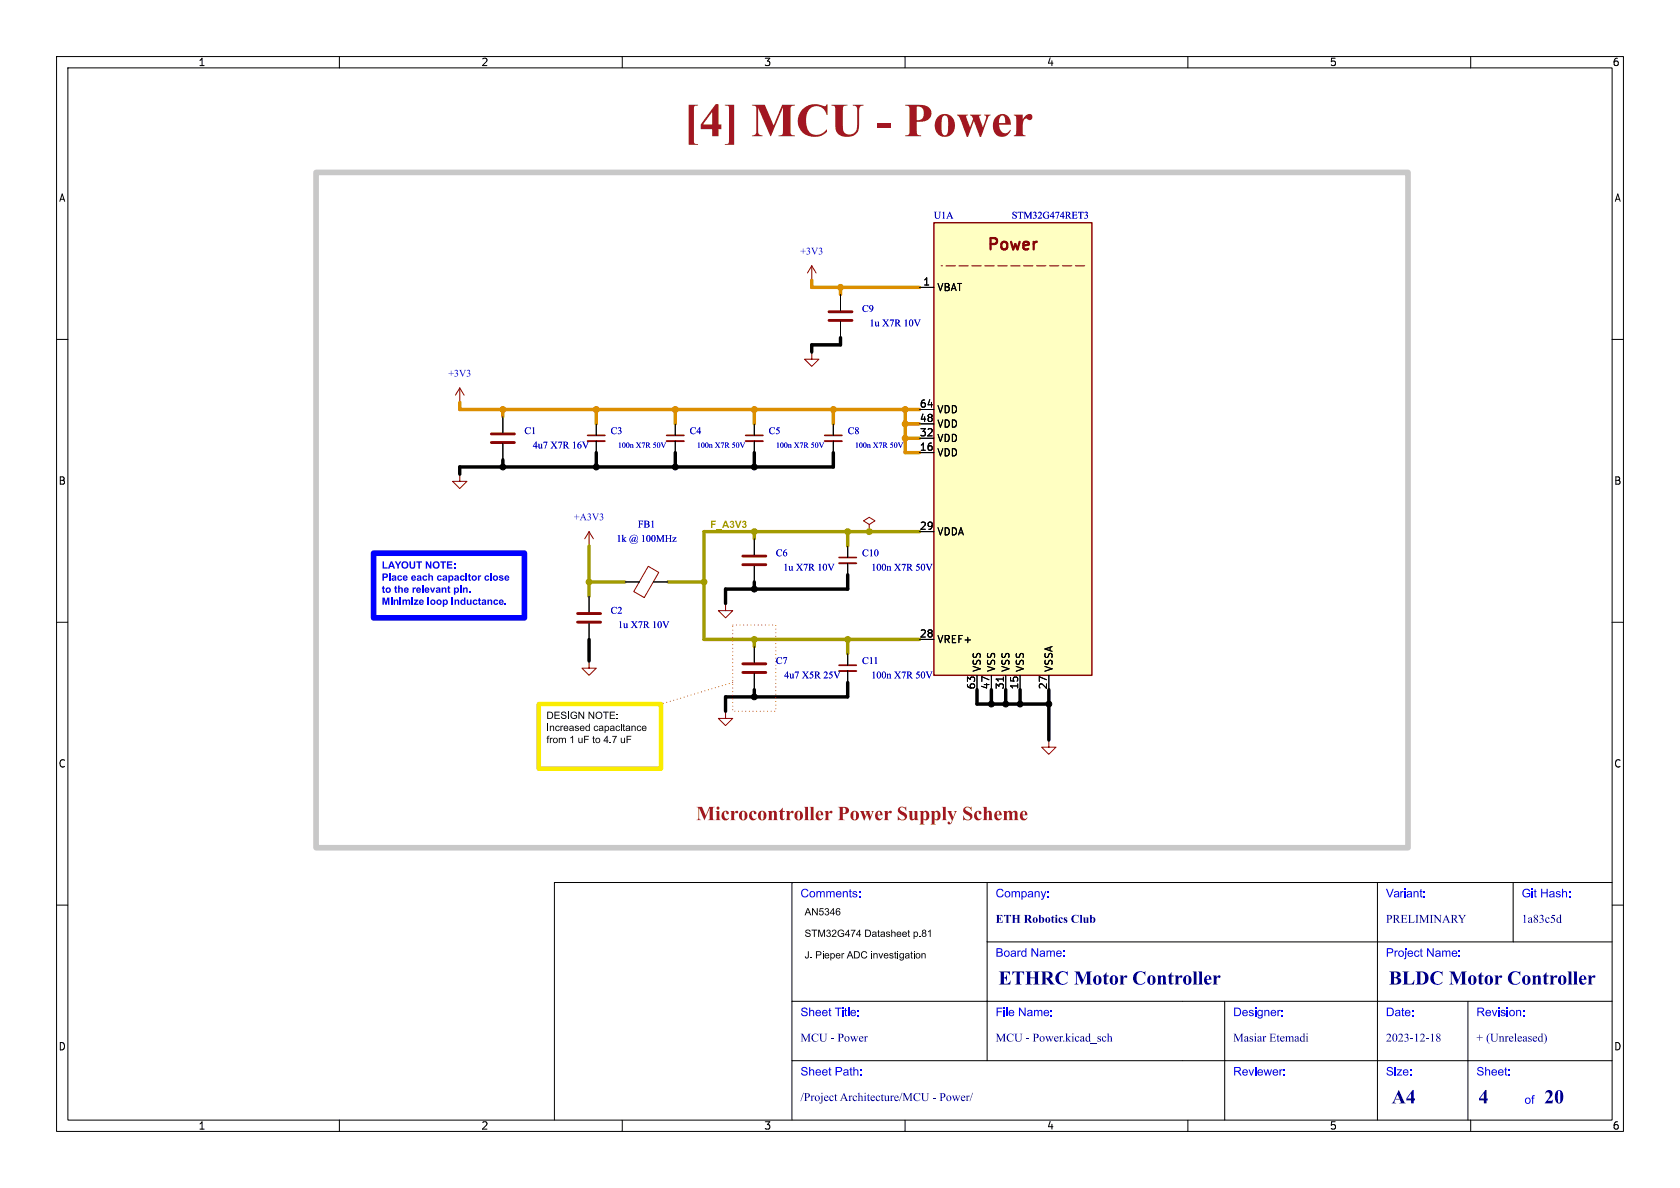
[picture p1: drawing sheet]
<svg xmlns="http://www.w3.org/2000/svg" width="297mm" height="210mm" viewBox="0 0 297 210" stroke-linecap="round" stroke-linejoin="round" font-family="sans-serif">
<g fill="none" stroke="#000" stroke-width=".18">
<path d="M10 10h277v190h-277zM12 12h273v186h-273zM60 10v2M110 10v2M160 10v2M210 10v2M260 10v2M148.6 52.1v2.8M148.6 56.9v2.8M10 60h2M88.9 73.7v2.8M88.9 78.5v2.8"/>
<path d="M105.4 74.9v2.1M105.4 78v2M119.4 74.9v2.1M119.4 78v2M133.3 74.9v2.1M133.3 78v2M147.3 74.9v2.1M147.3 78v2M285 60h2M133.3 95.3v2.7M149.9 96.5v2.1M149.9 99.6v2"/>
<path d="M153.7 94h.1M10 110h2M104.1 105.4v2.8M104.1 110.2v2.8M110.5 102.9h2.5M115.6 102.9h2.5M133.3 100.1v2.8M133.3 114.3v2.8M133.3 119.1v2.8M149.9 115.6v2M149.9 118.6v2.1M285 110h2"/>
<path d="M140 156v42M174.5 156v31.5M243.5 156v42M267.5 156v10.5M285 156h-187v42M10 160h2M140 177h145M174.5 166.5h110.5M216.5 177v21M259.5 177v21M285 160h2M60 198v2"/>
<path d="M110 198v2M140 187.5h145M160 198v2M210 198v2M260 198v2"/>
</g>
<path d="M103.9 77h3M117.9 77h3M131.8 77h3.1M145.8 77h3M148.3 98.6h3.1M148.3 117.6h3.1" fill="none" stroke="#840000" stroke-width=".3"/>
<path d="M103.9 78h3M117.9 78h3M131.8 78h3.1M145.8 78h3M148.3 99.6h3.1M148.3 118.6h3.1" fill="none" stroke="#840000" stroke-width=".33"/>
<g fill="none" stroke="#840000" stroke-width=".18">
<path d="M143.5 47l-.8 1.3M143.5 47l.8 1.3M143.5 47v2.5M81.3 68.6l-.8 1.3M81.3 68.6l.7 1.3M81.3 68.6v2.5M143.5 62.2v1.3h1.3l-1.3 1.3-1.3-1.3h1.3M81.3 83.8v1.3h1.2l-1.2 1.3-1.3-1.3h1.3M104.1 94l-.7 1.3M104.1 94l.8 1.3M104.1 94v2.5M153.7 92.7l1-.6-1-.7-1 .7 1 .6v1.3"/>
<path d="M104.1 116.8v1.3h1.3l-1.3 1.3-1.2-1.3h1.2M113 102.9h.1M114.6 100.1l1.9 1.1-2.6 4.4-1.9-1zM115.5 102.9h.1M128.3 106.7v1.3h1.2l-1.2 1.2-1.3-1.2h1.3M128.3 125.7v1.3h1.2l-1.2 1.3-1.3-1.3h1.3"/>
</g>
<path d="M146.6 55.1h4M146.6 56.6h4M86.9 76.7h4M86.9 78.2h4M131.3 98.3h4.1M131.3 99.8h4.1M102.1 108.5h4.1M102.1 110h4.1M131.3 117.3h4.1M131.3 118.9h4.1" fill="none" stroke="#840000" stroke-width=".51"/>
<path d="M165.1 39.4h27.9v80h-27.9z" fill="#ffffc2"/>
<path d="M165.1 39.4h27.9v80h-27.9z" fill="none" stroke="#840000" stroke-width=".25"/>
<path d="M191.8 47h-25.4" fill="none" stroke="#840000" stroke-width=".18" stroke-dasharray="1.7 .6"/>
<g fill="none" stroke="#000" stroke-width=".18">
<path d="M162.6 50.8h2.5M162.6 72.4h2.5M162.6 74.9h2.5M162.6 77.5h2.5M162.6 80h2.5M162.6 94h2.5M162.6 113h2.5M172.7 119.4v2.5M175.3 119.4v2.5M177.4 119.7v.7M177.8 119.4v2.5M180.3 119.4v2.5"/>
<path d="M185.4 119.4v2.5"/>
</g>
<path d="M185.4 130.8v1.3h1.3l-1.3 1.3-1.3-1.3h1.3" fill="none" stroke="#840000" stroke-width=".18"/>
<path d="M129.5 120.7l-12.7 3.8" fill="none" stroke="#f00" stroke-width=".18" stroke-dasharray="0 .6"/>
<g fill="none" stroke="#000" stroke-width=".61">
<path d="M148.6 59.7v1.3h-5.1v1.2M88.9 81.3v1.3M105.4 80v2.6M119.4 80v2.6M133.3 80v2.6M147.3 80v2.6h-66v1.2M104.1 113v3.8M133.3 102.9v1.2M149.9 101.6v2.5h-21.6v2.6M133.3 121.9v1.3M149.9 120.7v2.5h-21.6v2.5M172.7 121.9v2.6h12.7"/>
<path d="M175.3 121.9v2.6M177.8 121.9v2.6M180.3 121.9v2.6M185.4 121.9v8.9"/>
</g>
<path d="M143.5 49.5v1.3h19.1M148.6 50.8v1.3M81.3 71.1v1.3h81.3M88.9 72.4v1.3M105.4 72.4v2.5M119.4 72.4v2.5M133.3 72.4v2.5M147.3 72.4v2.5M160 72.4v7.6h2.6M160 77.5h2.6M160 74.9h2.6" fill="none" stroke="#dc8e00" stroke-width=".61"/>
<path d="M104.1 96.5v8.9M133.3 94v1.3M149.9 94v2.5M162.6 94h-38.1v19h38.1M104.1 102.9h6.4M118.1 102.9h6.4M133.3 113v1.3M149.9 113v2.6" fill="none" stroke="#a29b00" stroke-width=".61"/>
<path d="M95.2 124.5h21.6v11.4h-21.6z" fill="none" stroke="#faec00" stroke-width=".8"/>
<g fill="#000">
<path d="M96.8 130.1h.4l-.3 .2 .2 .2h-.2v.8h-.1v-.8h-.2zM96.8 127.9h.1v1.3h-.1zM97.2 130.4h.2v.2l.3-.2v.2a.21 .21 0 0 0-.3 0 .21 .21 0 0 0 0 .3v.4h-.2zM96.7 125.8h.5a.64 .64 0 0 1 .6 .6 .64 .64 0 0 1-.6 .7h-.5v-.2h.5a.49 .49 0 0 0 .4-.5 .49 .49 0 0 0-.4-.4h-.3v.9h-.2zM98 125.8h.9v.2h-.7v.3h.7v.2h-.7v.4h.8v.2h-1zM97.9 130.5a.46 .46 0 0 1 .7 .1 .46 .46 0 0 1-.2 .7 .46 .46 0 0 1-.7-.4h.2a.31 .31 0 0 0 .4 .3 .31 .31 0 0 0 .1-.5l-.3-.1-.2 .3h-.2zM98.8 130.4h.1v.2l.3-.2 .3 .2 .2-.2 .2 .1 .1 .8h-.1v-.6l-.2-.2-.2 .2v.6h-.2v-.6l-.1-.2-.2 .2-.1 .6h-.1zM99.3 125.9l.6-.1 .2 .3-.1 .1a.27 .27 0 0 0-.4-.3 .27 .27 0 0 0-.2 .4h.3a.43 .43 0 0 1 .4 .6 .43 .43 0 0 1-.7 .2l-.2-.3 .1-.1a.33 .33 0 0 0 .3 .3 .33 .33 0 0 0 .4-.4l-.7-.3zM100.4 125.8h.2v1.3h-.2zM100.8 130.4l.5-.3v1.2h-.1v-.9l-.4 .1zM101 126l.7-.2 .2 .2 .1 .2h-.2a.49 .49 0 0 0-.6-.1 .49 .49 0 0 0-.1 .7 .49 .49 0 0 0 .7 .1l.1-.3h-.4v-.2h.5v.5a.69 .69 0 0 1-1 0 .69 .69 0 0 1 0-.9zM102.3 125.8h.1l.7 1v-1h.2v1.3h-.2l-.7-1v1h-.1z"/>
<path d="M102.2 130.4h.2v.7l.2 .1 .2-.1v-.7h.2v.9h-.1v-.1l-.3 .2-.3-.1zM103.3 130.1h.8v.1h-.7v.4h.6v.2h-.6v.5h-.1zM104 125.8h.2l.7 1v-1h.1v1.3h-.1l-.7-1v1h-.2zM103.6 128.4l.3-.1 .2 .1v-.5h.2v1.3h-.2v-.1l-.1 .1h-.3l-.2-.4h.1a.29 .29 0 0 0 .4 .3 .29 .29 0 0 0 .1-.5l-.3-.2-.2 .4h-.1zM104.8 130.2l.2-.1v.3h.2v.1h-.2v.6l.2 .2a.23 .23 0 0 1-.3 0 .23 .23 0 0 1-.1-.2v-.6h-.1zM105.4 130.5a.46 .46 0 0 1 .7 .1 .46 .46 0 0 1-.2 .7 .46 .46 0 0 1-.6-.4h.1a.31 .31 0 0 0 .4 .3 .31 .31 0 0 0 .1-.5l-.3-.1-.2 .3h-.1zM105.4 126a.63 .63 0 0 1 1 .1 .63 .63 0 0 1-.3 .9 .63 .63 0 0 1-.8-.5h.2a.47 .47 0 0 0 .6 .4 .47 .47 0 0 0 .1-.8l-.5-.1-.2 .2v.3h-.2zM106.6 125.8h1v.2h-.4v1.1h-.2v-1.1h-.4zM107.3 130.1h.1v.8h.2v.1h-.2v.3h-.2v-.3h-.5v-.1h.5v-.6l-.4 .6h-.1zM107.8 125.8h.9v.2h-.7v.3h.7v.2h-.7v.4h.7v.2h-.9zM107.8 131.2h.2v.1h-.2zM108.2 130.1h.9l-.5 1.2h-.2l.1-.3 .4-.8h-.7z"/>
<path d="M109 126.2h.2v.1h-.2zM109 126.9h.2v.2h-.2zM109.8 127.9h.1v.2h-.1zM109.8 130.4h.1v.7l.2 .1 .2-.1v-.7h.2v.9h-.1v-.1l-.3 .2-.3-.1zM110.2 128.1l.1-.1v.3h.2v.1h-.2v.5l.2 .3a.23 .23 0 0 1-.2 0 .23 .23 0 0 1-.1-.3v-.5h-.1zM110.8 130.1h.8v.1h-.7v.4h.6v.2h-.6v.5h-.1z"/>
</g>
<path d="M66 97.8h26.7v11.4h-26.7z" fill="none" stroke="#00f" stroke-width="1"/>
<g fill="#00f">
<path d="M67.6 99.3h.3v1h.6v.2h-.9z"/>
<path d="M69.1 99.2h.2l.6 1.3h-.3l-.1-.3h-.5l-.1 .3h-.3l.2-.5h.6l-.2-.5-.2 .5h-.2z"/>
<path d="M69.8 99.2h.3l.3 .5 .3-.5h.3l-.5 .8v.5h-.3v-.5z"/>
<path d="M71.1 99.4a.64 .64 0 0 1 1 .1 .64 .64 0 0 1-.3 .9 .64 .64 0 0 1-.8-.5h.2a.39 .39 0 0 0 .5 .4 .39 .39 0 0 0 .2-.6l-.3-.3a.37 .37 0 0 0-.4 .5h-.2z"/>
<path d="M72.4 99.2h.3v.7a.27 .27 0 0 0 .2 .4 .27 .27 0 0 0 .3-.4v-.7h.2v.9a.51 .51 0 0 1-.5 .4 .51 .51 0 0 1-.5-.4z"/>
<path d="M73.6 99.2h1v.3h-.4v1h-.2v-1h-.4z"/>
<path d="M75.3 99.2h.2l.5 .9v-.9h.3v1.3h-.3l-.5-.8v.8h-.2z"/>
<path d="M76.7 99.4a.64 .64 0 0 1 1 .1 .64 .64 0 0 1-.4 .9 .64 .64 0 0 1-.8-.5h.3a.39 .39 0 0 0 .5 .4 .39 .39 0 0 0 .1-.6l-.3-.3a.37 .37 0 0 0-.3 .5h-.3z"/>
<path d="M77.8 99.2h1v.3h-.3v1h-.3v-1h-.4z"/>
<path d="M79 99.2h1v.3h-.7v.2h.6v.2h-.6v.4h.7v.2h-1z"/>
<path d="M80.2 99.6h.3v.2h-.3z"/>
<path d="M80.2 100.3h.3v.2h-.3z"/>
<path d="M67.6 101.4h.4a.42 .42 0 0 1 .5 .1 .42 .42 0 0 1 0 .5l-.6 .2v.4h-.3v-.6l.6-.1 .1-.1-.1-.2h-.3v.4h-.3z"/>
<path d="M68.8 101.4h.2v1.2h-.2z"/>
<path d="M75.7 101.4h.3v.4l.2-.1 .3 .1 .1 .8h-.3l-.1-.7a.21 .21 0 0 0-.2 0 .21 .21 0 0 0 0 .3v.4h-.3z"/>
<path d="M82.3 101.4h.3v.2h-.3z"/>
<path d="M82.8 101.5l.3-.1v.3h.2v.2h-.2v.4l.2 .3h-.4l-.1-.7h-.1z"/>
<path d="M86.7 101.4h.2v1.2h-.2z"/>
<path d="M67.6 103.7l.3-.2v.4h.1v.2h-.1v.3l.2 .4-.4-.1-.1-.6h-.1z"/>
<path d="M69.8 103.7l.2-.2v.4h.2v.2h-.2v.3l.2 .4-.4-.1v-.6h-.1z"/>
<path d="M70.4 103.5h.2v.5l.3-.2 .3 .1v.9h-.2l-.1-.8a.21 .21 0 0 0-.2 .1 .21 .21 0 0 0-.1 .2v.5h-.2z"/>
<path d="M74.6 103.5h.3v1.3h-.3z"/>
<path d="M79.2 103.7l.2-.2v.4h.2v.2h-.2v.3l.2 .4-.4-.1v-.6h-.1z"/>
<path d="M67.6 105.6h.4l.2 .9 .3-.9h.3v1.3h-.2v-1l-.2 1h-.3l-.2-1v1h-.3z"/>
<path d="M75.6 105.6h.3v1.3h-.3z"/>
<path d="M81.5 106.1l.3-.1 .2 .1v-.5h.3v1.3h-.2v-.1l-.2 .1a.4 .4 0 0 1-.4-.1 .4 .4 0 0 1-.1-.4h.2l.1 .3a.23 .23 0 0 0 .3-.1 .23 .23 0 0 0 0-.3 .23 .23 0 0 0-.3 0l-.1 .1h-.2z"/>
<path d="M84.6 105.8l.3-.1v.3h.1v.2h-.1v.4l.1 .3-.4-.1v-.6h-.1z"/>
</g>
<path d="M129.5 110.5h7.7v15.2h-7.7z" fill="none" stroke="#f00" stroke-width=".18" stroke-dasharray="0 .6"/>
<path d="M55.9 30.5h193v119.4h-193z" fill="none" stroke="#c8c8c8" stroke-width="1"/>
<g fill="none" stroke="#000" stroke-width=".18">
<path d="M148.6 52.1v2.8M148.6 56.9v2.8M162.6 50.8h2.5M88.9 73.7v2.8M88.9 78.5v2.8M105.4 74.9v2.1M105.4 78v2M119.4 74.9v2.1M119.4 78v2M133.3 74.9v2.1M133.3 78v2M147.3 74.9v2.1"/>
<path d="M147.3 78v2M162.6 72.4h2.5M162.6 74.9h2.5M162.6 77.5h2.5M133.3 95.3v2.7M149.9 96.5v2.1M149.9 99.6v2M162.6 80h2.5M162.6 94h2.5M104.1 105.4v2.8M104.1 110.2v2.8M110.5 102.9h2.5"/>
<path d="M115.6 102.9h2.5M133.3 100.1v2.8M133.3 114.3v2.8M133.3 119.1v2.8M149.9 115.6v2M149.9 118.6v2.1M162.6 113h2.5M172.7 119.4v2.5M175.3 119.4v2.5M177.4 119.7v.7M177.8 119.4v2.5M180.3 119.4v2.5"/>
<path d="M185.4 119.4v2.5"/>
</g>
<g fill="#dc8e00" stroke="#dc8e00" stroke-width=".18">
<circle cx="148.6" cy="50.8" r=".52"/>
<circle cx="133.4" cy="72.4" r=".52"/>
<circle cx="119.4" cy="72.4" r=".52"/>
<circle cx="160" cy="74.9" r=".52"/>
<circle cx="160" cy="72.4" r=".52"/>
<circle cx="160" cy="77.5" r=".52"/>
<circle cx="147.3" cy="72.4" r=".52"/>
<circle cx="88.9" cy="72.4" r=".52"/>
<circle cx="105.4" cy="72.4" r=".52"/>
</g>
<g fill="#a29b00" stroke="#a29b00" stroke-width=".18">
<circle cx="133.4" cy="94" r=".52"/>
<circle cx="149.9" cy="94" r=".52"/>
<circle cx="153.7" cy="94" r=".52"/>
<circle cx="133.4" cy="113" r=".52"/>
<circle cx="149.9" cy="113" r=".52"/>
<circle cx="124.5" cy="102.9" r=".52"/>
<circle cx="104.1" cy="102.9" r=".52"/>
</g>
<g fill="#000" stroke="#000" stroke-width=".18">
<circle cx="88.9" cy="82.6" r=".52"/>
<circle cx="105.4" cy="82.6" r=".52"/>
<circle cx="119.4" cy="82.6" r=".52"/>
<circle cx="133.4" cy="82.6" r=".52"/>
<circle cx="133.4" cy="104.1" r=".52"/>
<circle cx="133.4" cy="123.2" r=".52"/>
<circle cx="175.3" cy="124.5" r=".52"/>
<circle cx="177.8" cy="124.5" r=".52"/>
<circle cx="180.3" cy="124.5" r=".52"/>
<circle cx="185.4" cy="124.5" r=".52"/>
</g>
<text font-size="8.4" fill="#a21622" x="120.9" y="26.3">[4] MCU - Power</text>
<text font-size="3.5" fill="#a21622" x="123.1" y="145.4">MicrocontrollerPowerSupplyScheme</text>
<g font-size="3.5" fill="#00007f">
<text x="176.5" y="174.9">ETHRC Motor Controller</text>
<text x="245.5" y="174.9">BLDC Motor Controller</text>
<text x="246" y="195.9">A4</text>
<text x="261.4" y="196">4</text>
<text x="273" y="196">20</text>
</g>
<text font-size="2.8" fill="#840000" x="174.2" y="44.8">Power</text>
<g font-size="2.1" fill="#00f">
<text x="141.5" y="159.2">Comments:</text>
<text x="176" y="159.2">Company:</text>
<text x="245" y="159.2">Variant:</text>
<text x="269" y="159.2">Git Hash:</text>
<text x="176" y="169.7">Board Name:</text>
<text x="245" y="169.7">Project Name:</text>
<text x="141.5" y="180.2">Sheet Title:</text>
<text x="176" y="180.2">File Name:</text>
<text x="218" y="180.2">Designer:</text>
<text x="245" y="180.2">Date:</text>
<text x="261" y="180.2">Revision:</text>
<text x="141.5" y="190.7">Sheet Path:</text>
<text x="218" y="190.7">Reviewer:</text>
<text x="245" y="190.7">Size:</text>
<text x="261" y="190.7">Sheet:</text>
<text x="269.5" y="195.7">of</text>
</g>
<g font-size="2.1" fill="#00007f">
<text x="176" y="163.7">ETH RoboticsClub</text>
<text x="245" y="163.7">PRELIMINARY</text>
<text x="269" y="163.7">1a83c5d</text>
<text x="141.5" y="184.7">MCU - Power</text>
<text x="176" y="184.7">MCU - Power.kicad_sch</text>
<text x="218" y="184.7">MasiarEtemadi</text>
<text x="245" y="184.7">2023-12-18</text>
<text x="261" y="184.7">+ (Unreleased)</text>
<text x="141.5" y="195.2">/ProjectArchitecture/MCU- Power/</text>
</g>
<g font-size="1.8">
<text x="35" y="11.9">1</text>
<text x="85" y="11.9">2</text>
<text x="135" y="11.9">3</text>
<text x="185" y="11.9">4</text>
<text x="235" y="11.9">5</text>
<text x="285" y="11.9">6</text>
<text x="10.3" y="35.9">A</text>
<text x="285.3" y="35.9">A</text>
<text x="163.1" y="50.5">1</text>
<text x="165.6" y="51.7">VBAT</text>
<text x="162.5" y="72.1">64</text>
<text x="162.5" y="74.7">48</text>
<text x="162.5" y="77.2">32</text>
<text x="165.6" y="73.3">VDD</text>
<text x="165.6" y="75.8">VDD</text>
<text x="162.5" y="79.8">16</text>
<text x="165.6" y="78.3">VDD</text>
<text x="165.6" y="80.9">VDD</text>
<text x="10.3" y="85.9">B</text>
<text x="285.3" y="85.9">B</text>
<text x="162.5" y="93.7">29</text>
<text x="165.6" y="94.8">VDDA</text>
<text x="162.5" y="112.8">28</text>
<text x="165.6" y="113.9">VREF+</text>
<text x="173.6" y="118.9" transform="rotate(-90 173.6 118.9)">VSS</text>
<text x="176.1" y="118.9" transform="rotate(-90 176.1 118.9)">VSS</text>
<text x="178.7" y="118.9" transform="rotate(-90 178.7 118.9)">VSS</text>
<text x="181.2" y="118.9" transform="rotate(-90 181.2 118.9)">VSS</text>
<text x="186.3" y="118.9" transform="rotate(-90 186.3 118.9)">VSSA</text>
<text x="172.5" y="122" transform="rotate(-90 172.5 122)">63</text>
<text x="175" y="122" transform="rotate(-90 175 122)">47</text>
<text x="177.5" y="122" transform="rotate(-90 177.5 122)">31</text>
<text x="180.1" y="122" transform="rotate(-90 180.1 122)">15</text>
<text x="185.2" y="122" transform="rotate(-90 185.2 122)">27</text>
<text x="96.6" y="129.9">Increased capacitance</text>
<text x="10.3" y="135.9">C</text>
<text x="285.3" y="135.9">C</text>
<text x="142.2" y="162">AN5346</text>
<text x="142.2" y="165.8">STM32G474 Datasheet p.81</text>
<text x="142.2" y="169.6">J. Pieper ADC investigation</text>
<text x="10.3" y="185.9">D</text>
<text x="285.3" y="185.9">D</text>
<text x="35" y="199.9">1</text>
<text x="85" y="199.9">2</text>
<text x="135" y="199.9">3</text>
<text x="185" y="199.9">4</text>
<text x="235" y="199.9">5</text>
<text x="285" y="199.9">6</text>
</g>
<g font-size="1.8" fill="#0000c2">
<text x="165.1" y="39.1">U1A</text>
<text x="178.9" y="39.1">STM32G474RET3</text>
<text x="141.5" y="45.4">+3V3</text>
<text x="152.4" y="55.6">C9</text>
<text x="153.7" y="58.1">1uX7R 10V</text>
<text x="79.2" y="67">+3V3</text>
<text x="92.7" y="77.2">C1</text>
<text x="107.9" y="77.2">C3</text>
<text x="121.9" y="77.2">C4</text>
<text x="135.9" y="77.2">C5</text>
<text x="149.9" y="77.2">C8</text>
<text x="94.2" y="79.7">4u7X7R 16V</text>
<text x="101.5" y="92.4">+A3V3</text>
<text x="112.8" y="93.7">FB1</text>
<text x="109" y="96.2">1k @100MHz</text>
<text x="137.2" y="98.8">C6</text>
<text x="138.5" y="101.3">1uX7R 10V</text>
<text x="152.4" y="98.8">C10</text>
<text x="154" y="101.3">100nX7R 50V</text>
<text x="107.9" y="108.9">C2</text>
<text x="109.3" y="111.5">1uX7R 10V</text>
<text x="137.2" y="117.8">C7</text>
<text x="152.4" y="117.8">C11</text>
<text x="138.6" y="120.4">4u7X5R 25V</text>
<text x="154" y="120.4">100nX7R 50V</text>
</g>
<text font-size="1.8" fill="#a29b00" x="125.6" y="93.5">F_A3V3</text>
<g font-size="1.8" fill="#00f">
<text x="67.5" y="103.4">Place each capacitor close</text>
<text x="67.5" y="105.5">to the relevant pin.</text>
<text x="67.5" y="107.6">Minimize loop inductance.</text>
</g>
<g font-size="1.4" fill="#0000c2">
<text x="109.2" y="79.5">100nX7R 50V</text>
<text x="123.2" y="79.5">100nX7R 50V</text>
<text x="137.2" y="79.5">100nX7R 50V</text>
<text x="151.1" y="79.5">100nX7R 50V</text>
</g>
</svg>
